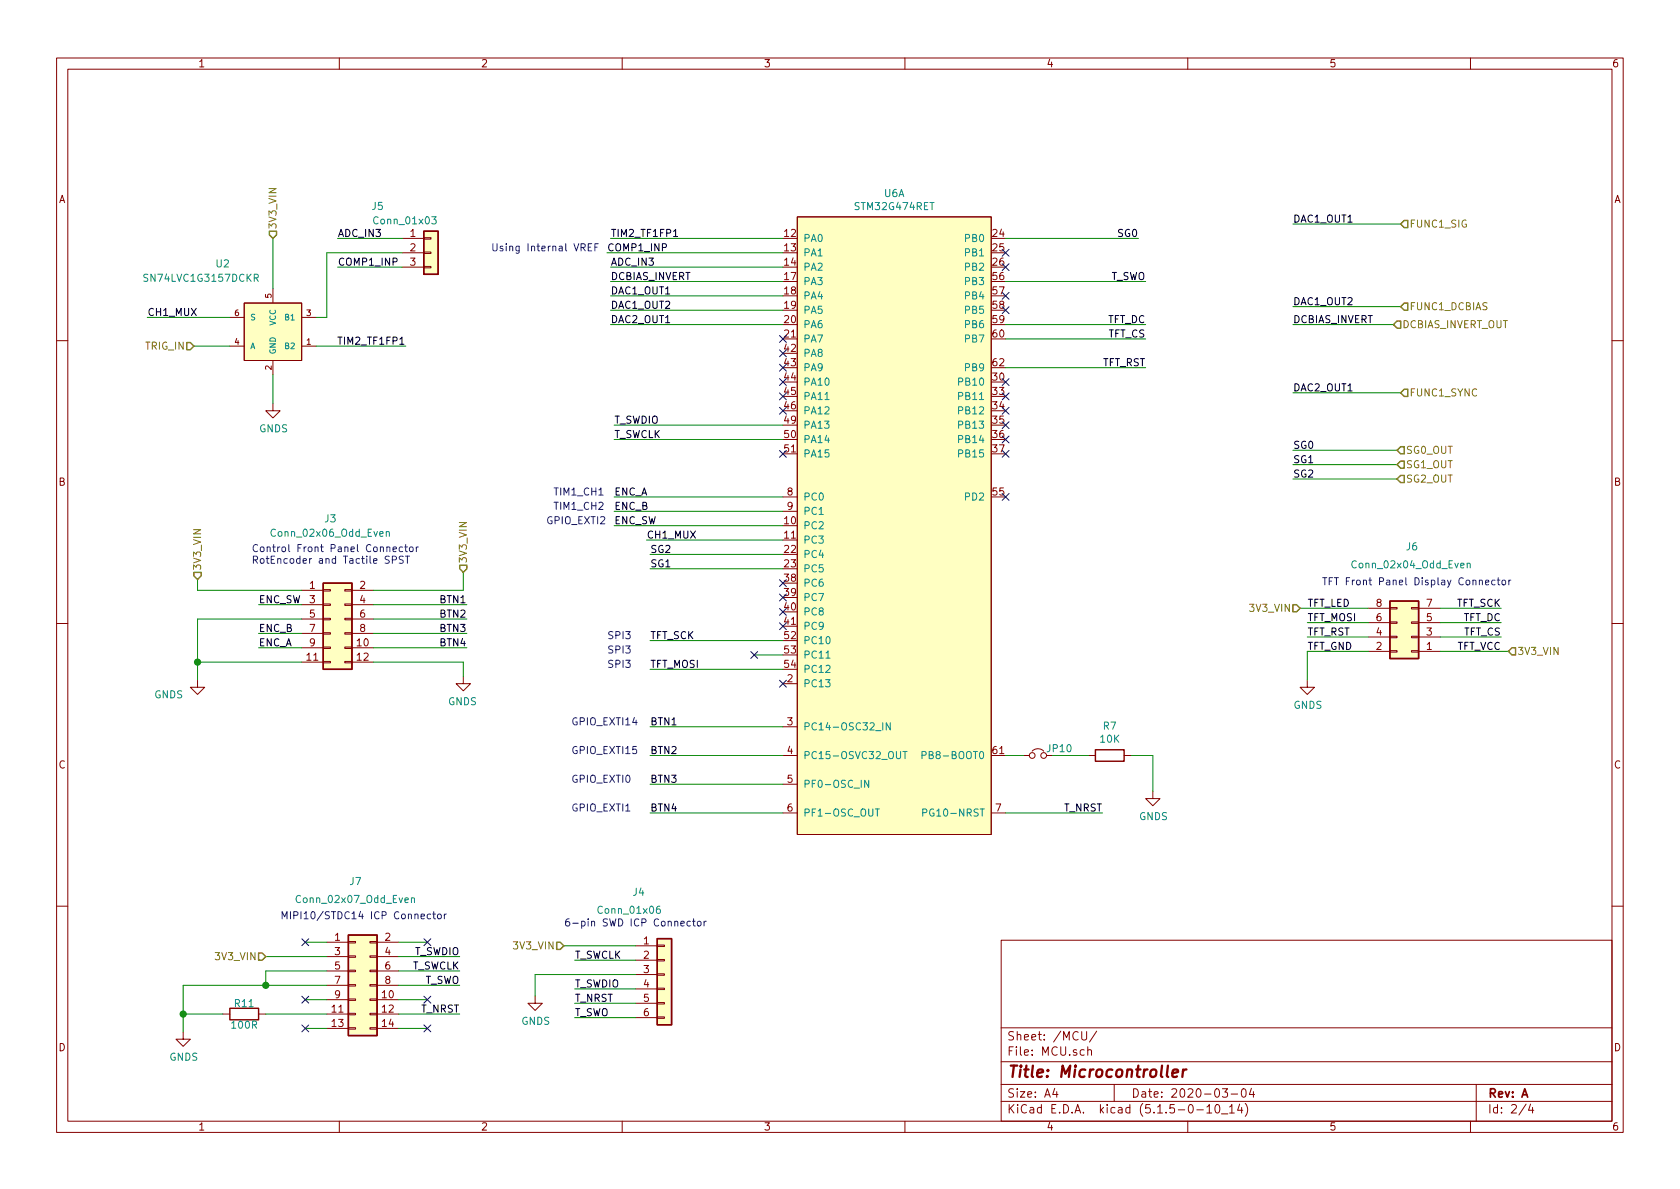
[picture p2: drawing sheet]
<svg xmlns="http://www.w3.org/2000/svg" width="297mm" height="210mm" viewBox="0 0 297 210" stroke-linecap="round" stroke-linejoin="round" font-family="sans-serif">
<g fill="none" stroke="#840000" stroke-width=".18">
<path d="M10 10.3h277v189.9h-277zM12 12.2h273v186.1h-273zM60 10.3v1.9M110 10.3v1.9M160 10.3v1.9M210 10.3v1.9M260 10.3v1.9M141 38.3h34.3v109.3h-34.3zM40.6 56.1h2.6M43.2 53.6h10.1v10.1h-10.1zM48.3 51v2.6M53.3 56.1h2.6"/>
<path d="M71.1 42.2h3.8M71.1 44.7h3.8M71.1 47.2h3.8M74.9 47.1h1.3v.3h-1.3zM74.9 42h1.3v.3h-1.3zM74.9 44.6h1.3v.2h-1.3zM10 60.2h2M40.6 61.2h2.6M48.3 71.4v1.2h1.2l-1.2 1.3-1.3-1.3h1.3M48.3 63.7v2.6M53.3 61.2h2.6M285 60.2h2"/>
<path d="M138.4 87.9h2.6M138.4 90.4h2.6M10 110.3h2M53.3 104.4h3.8M53.3 114.5h3.8M53.3 117.1h3.8M53.3 106.9h3.8M53.3 109.5h3.8M53.3 112h3.8M57.1 114.4h1.3v.3h-1.3zM57.1 117h1.3v.2h-1.3zM57.1 111.9h1.3v.2h-1.3z"/>
<path d="M57.1 106.8h1.3v.3h-1.3zM57.1 104.3h1.3v.2h-1.3zM57.1 109.3h1.3v.3h-1.3zM61 114.4h1.2v.3h-1.2zM61 117h1.2v.2h-1.2zM61 111.9h1.2v.2h-1.2zM61 106.8h1.2v.3h-1.2zM61 104.3h1.2v.2h-1.2zM61 109.3h1.2v.3h-1.2zM62.2 104.4h3.8M62.2 114.5h3.8M62.2 117.1h3.8"/>
<path d="M62.2 106.9h3.8M62.2 109.5h3.8M62.2 112h3.8M81.9 119.6v1.3h-1.3l1.3 1.3 1.3-1.3h-1.3M241.9 115.2h3.8M241.9 112.6h3.8M241.9 110.1h3.8M241.9 107.6h3.8M245.7 107.4h1.3v.3h-1.3zM245.7 110h1.3v.2h-1.3zM245.7 115.1h1.3v.2h-1.3zM245.7 112.5h1.3v.3h-1.3z"/>
<path d="M249.6 107.4h1.2v.3h-1.2zM249.6 110h1.2v.2h-1.2zM249.6 115.1h1.2v.2h-1.2zM249.6 112.5h1.2v.3h-1.2zM250.8 115.2h3.8M250.8 112.6h3.8M250.8 110.1h3.8M250.8 107.6h3.8M285 110.3h2M34.9 120.3v1.2h1.3l-1.3 1.3-1.2-1.3h1.2M138.4 120.9h2.6M138.4 128.5h2.6"/>
<path d="M138.4 133.6h2.6M138.4 138.7h2.6M181 133.6h1M182.5 132.8a1.41 1.41 0 0 1 2 0M192.4 133.6h1.3M198.8 133.6h1.2M203.8 139.9v1.3h1.3l-1.3 1.3-1.2-1.3h1.2M231.1 120.3v1.2h1.3l-1.3 1.3-1.2-1.3h1.2M138.4 143.8h2.6M175.3 143.8h2.5M10 160.2h2M39.4 179.3h1.2"/>
<path d="M45.7 179.3h1.3M57.8 179.3h3.8M57.8 166.6h3.8M57.8 176.8h3.8M57.8 169.2h3.8M57.8 171.7h3.8M57.8 174.2h3.8M61.6 179.2h1.3v.2h-1.3zM61.6 176.7h1.3v.2h-1.3zM61.6 171.6h1.3v.2h-1.3zM61.6 169h1.3v.3h-1.3zM61.6 166.5h1.3v.2h-1.3z"/>
<path d="M61.6 174.1h1.3v.3h-1.3zM65.4 179.2h1.3v.2h-1.3zM65.4 176.7h1.3v.2h-1.3zM65.4 171.6h1.3v.2h-1.3zM65.4 169h1.3v.3h-1.3zM65.4 166.5h1.3v.2h-1.3zM65.4 174.1h1.3v.3h-1.3zM66.7 179.3h3.8M66.7 166.6h3.8M66.7 176.8h3.8M66.7 169.2h3.8M66.7 171.7h3.8"/>
<path d="M66.7 174.2h3.8M94.6 176.1v1.3h1.3l-1.3 1.3-1.3-1.3h1.3M112.4 167.3h3.8M112.4 169.8h3.8M112.4 172.3h3.8M112.4 174.9h3.8M112.4 177.4h3.8M112.4 180h3.8M116.2 177.3h1.3v.2h-1.3zM116.2 179.8h1.3v.3h-1.3zM116.2 174.7h1.3v.3h-1.3zM116.2 169.7h1.3v.2h-1.3z"/>
<path d="M116.2 167.1h1.3v.3h-1.3zM116.2 172.2h1.3v.3h-1.3zM177 166.3h108v32h-108zM285 160.2h2M32.4 182.5v1.3h1.3l-1.3 1.2-1.3-1.2h1.3M57.8 181.9h3.8M60 198.3v1.9M61.6 181.7h1.3v.3h-1.3zM65.4 181.7h1.3v.3h-1.3zM66.7 181.9h3.8M110 198.3v1.9M160 198.3v1.9"/>
<path d="M177 194.8h108M177 191.8h108M177 187.8h108M177 181.8h108M186.5 192.5l-.4 1h1M186.8 193v1M191.3 182.4v1.2l.3 .3h.2l.3-.3v-1.2M192.3 185.7h.1a.37 .37 0 0 1 .6 .1v.8M192.3 185.1v1.5M193.9 182.3l-1.3 2M197 191.8v3M210 198.3v1.9"/>
<path d="M211.6 196.3h1.2M213.4 195.8l.4-.5v1.5M213.4 196.8h.8M215 195.4l.3-.1a.94 .94 0 0 1 0 1.5 .8 .8 0 0 1-.6-.6 .8 .8 0 0 1 .3-.8zM216 197h1.1M216.1 192.5h.9l-.4 .6 .4 .1v.7l-.2 .1-.7-.1M217.4 195.8l.4-.5v1.5M217.4 196.8h.8M217.7 193.5h1.1M219.2 195.2l-.4 1.1h.9M219.5 195.8v1M219.6 192.7l.4-.2a.94 .94 0 0 1 0 1.5 .82 .82 0 0 1-.4-1.3z"/>
<path d="M220.2 195.1a1.71 1.71 0 0 1 0 2.3M221.3 192.5l-.4 1h.9M221.6 193v1M260 198.3v1.9M261 191.8v6.5M269.8 195.2l-1.2 2M270.6 195.2l-.3 1.1h.9M271 195.8v1"/>
<circle cx="182.5" cy="133.6" r=".51"/>
<circle cx="184.5" cy="133.6" r=".51"/>
</g>
<path d="M207.3 189.8l1-.2-.1-.4-.5-.1-.4 .3v.9l.2 .1 .6-.1M209.2 189.1l-.2 1.3M209.8 189.1a.55 .55 0 0 0-.7 .4" fill="none" stroke="#840000" stroke-width=".41"/>
<g fill="#ffffc2" stroke="#ffffc2" stroke-width=".18">
<path d="M141 38.3h34.3v109.3h-34.3z"/>
<path d="M43.2 53.6h10.1v10.1h-10.1z"/>
<path d="M57.1 103.1h5.1v15.3h-5.1z"/>
<path d="M116.2 166h2.5v15.2h-2.5z"/>
<path d="M74.9 40.9h2.6v7.6h-2.6z"/>
<path d="M61.6 165.3h5.1v17.8h-5.1z"/>
<path d="M245.7 106.3h5.1v10.2h-5.1z"/>
</g>
<g fill="none" stroke="#008484" stroke-width=".18">
<path d="M76.3 38.3h.8l-.4 .5 .4 .1-.1 .6-.5 .1-.2-.1M45 49.1h.6v-.5l-.2-.1h-.4v1.3M45.3 49.1l.4 .7M145.9 70.7h.7M68.3 94.1l.2-.1 .3 .1v.7M68.3 94v.8M259.4 99.7l.2-.1h.3v.8M259.4 99.6v.8M146 116.4h.8M153.6 138v1.2l-.7-1.2v1.2M156.1 127.8v1.3M157.4 127.8v1.3l-.7-1.3v1.3"/>
<path d="M159.6 132.9h.8M160 132.9v1.3M163 133.5l.7-.1v-.4l-.7-.1v1.3M72.7 158.9l.2-.1h.3l.1 .8M72.7 158.8v.8M154.8 143h.7M155.1 143v1.3M163.1 143.7h.7l.1-.2-.1-.3-.2-.2h-.5v1.3M116.7 160.2l-.4 .1a.87 .87 0 0 0 0 1.2l.4-.1v-.5l-.4-.2-.2 .3"/>
</g>
<path d="M74.9 40.9h2.6v7.6h-2.6zM57.1 103.1h5.1v15.3h-5.1zM245.7 106.3h5.1v10.2h-5.1zM193.7 132.6h5.1v2h-5.1zM40.6 178.3h5.1v2h-5.1zM61.6 165.3h5.1v17.8h-5.1zM116.2 166h2.5v15.2h-2.5z" fill="none" stroke="#840000" stroke-width=".25"/>
<g fill="none" stroke="#008400" stroke-width=".18">
<path d="M228.6 39.6h19M26 56.1h14.6M48.3 42.2v8.8M59.7 42.2h11.4M59.7 47.2h11.4M71.1 44.7h-13.3v11.4h-1.9M107.3 44.7h31.1M107.9 49.8h30.5M107.9 42.2h30.5M107.9 47.2h30.5M107.9 57.4h30.5M107.9 52.3h30.5"/>
<path d="M107.9 54.9h30.5M177.8 49.8h24.8M177.8 42.2h23.5M177.8 59.9h24.8M177.8 57.4h24.8M228.6 57.4h17.8M228.6 54.2h19M34.3 61.2h6.3M48.3 66.3v5.1M55.9 61.2h15.9M108.6 75.2h29.8M108.6 77.7h29.8"/>
<path d="M177.8 65h24.8M228.6 79.6h18.4M228.6 69.5h19M108.6 87.9h29.8M108.6 90.4h29.8M108.6 93h29.8M114.3 95.5h24.1M114.9 98h23.5M228.6 82.2h18.4M228.6 84.7h18.4M34.9 102.5v1.9h18.4M34.9 117.1h18.4"/>
<path d="M45.7 114.5h7.6M45.7 112h7.6M45.7 106.9h7.6M53.3 109.5h-18.4v10.8M66 109.5h16.5M66 117.1h15.9v2.5M66 114.5h16.5M66 112h16.5M66 106.9h16.5M81.9 101.2v3.2h-15.9M114.9 100.6h23.5M114.9 113.3h23.5"/>
<path d="M114.9 118.4h23.5M133.3 115.8h5.1M229.9 107.6h12M231.1 112.6h10.8M231.1 110.1h10.8M241.9 115.2h-10.8v5.1M254.6 112.6h10.8M254.6 115.2h12.1M254.6 110.1h10.8M254.6 107.6h10.8M114.9 138.7h23.5M114.9 133.6h23.5"/>
<path d="M114.9 128.5h23.5M177.8 133.6h3.2M186.1 133.6h6.3M200 133.6h3.8v6.3M114.9 143.8h23.5M177.8 143.8h17.1M32.4 179.3h7M47 169.2h10.8M47 179.3h10.8M54 166.6h3.8M54 176.8h3.8M57.8 171.7h-10.8v2.5"/>
<path d="M57.8 174.2h-25.4v8.3M70.5 166.6h5.1M70.5 169.2h10.8M70.5 171.7h10.8M70.5 176.8h5.1M70.5 174.2h10.8M70.5 179.3h10.8M99.7 167.3h12.7M101.6 169.8h10.8M101.6 174.9h10.8M101.6 177.4h10.8M101.6 180h10.8"/>
<path d="M112.4 172.3h-17.8v3.8M54 181.9h3.8M70.5 181.9h5.1"/>
</g>
<g fill="none" stroke="#848400" stroke-width=".25">
<path d="M248.3 39h.6v1.3h-.6l-.7-.7zM47.6 40.9h1.3v.6l-.6 .7-.7-.7zM247 56.8h.6v1.2h-.6l-.6-.6zM248.3 53.6h.6v1.3h-.6l-.7-.7zM33 60.6h.7l.6 .6-.6 .6h-.7zM247.6 79h.7v1.3h-.7l-.6-.7zM248.3 68.8h.6v1.3h-.6l-.7-.6zM81.3 99.9h1.2v.7l-.6 .6-.6-.6zM247.6 81.5h.7v1.3h-.7l-.6-.6zM247.6 84.1h.7v1.2h-.7l-.6-.6zM34.3 101.2h1.3v.6l-.7 .7-.6-.7zM228.6 106.9h.6l.7 .7-.7 .6h-.6z"/>
<path d="M267.3 114.5h.7v1.3h-.7l-.6-.6zM45.7 168.5h.7l.6 .7-.6 .6h-.7zM98.4 166.6h.7l.6 .7-.6 .6h-.7z"/>
</g>
<path d="M59.7 59.6h.8M119.1 41.8h.7" fill="none" stroke="#000" stroke-width=".18"/>
<g fill="none" stroke="#0000c2" stroke-width=".18">
<path d="M87.1 43.1v1l.3 .3 .4-.1 .1-.2v-1M88.9 43.6l-.3-.1-.2 .2 .1 .2 .4 .1v.3h-.5M105.8 43.1h-.6v1.3M68.8 98.4l-.4-.1-.3 .2v.3l.6 .3 .1 .3-.2 .2h-.5M69.4 99h.6l.1-.2-.1-.3-.2-.2h-.4v1.3M69.5 97.1l.6-.1-.1-.2-.3-.1-.2 .2v.6h.5M71.2 96.8l-.4-.1-.2 .2 .1 .6h.5M71.3 98.4l-.5-.1-.2 .2 .1 .4 .5 .2 .1 .3-.2 .2h-.5M71.6 96.7h.4M71.7 98.3h.7M71.7 96.3v1.1l.3 .2M72 98.3v1.3"/>
<path d="M72.5 96.8l.3-.1 .2 .1-.1 .7-.3 .1-.2-.3zM73.6 96.7v.9M74 96.7l-.4 .2M105.9 87.5h.7M262.7 103l.5-.1v-.3h-.4l-.1 .2v.6h.5M264.3 102.6h-.3l-.3 .2 .2 .6h.4M264.7 102.6h.5M264.9 102.2v1l.3 .2M265.6 102.7l.2-.1 .4 .1v.5l-.1 .2h-.3l-.2-.1zM266.8 102.6v.8M267.1 102.6h-.2l-.1 .2M76.1 161.7l-.3-.1-.3 .3 .2 .5h.4"/>
<path d="M76.5 161.6h.5M76.7 161.2v1.1l.3 .2M77.5 161.7l.3-.1 .2 .3-.1 .5-.3 .1-.3-.3zM78.6 161.6v.9M78.9 161.6l-.3 .3M120.4 163.3l.6-.1-.1-.2-.3-.1-.2 .2v.6h.5M122.1 163l-.4-.1-.2 .2 .1 .6h.5M122.4 162.9h.5M122.6 162.5v1.1l.3 .1M123.4 163l.3-.1 .2 .1 .1 .5-.2 .2h-.3l-.2-.1zM124.5 162.9v.8M124.9 162.9l-.4 .2"/>
</g>
<g fill="#008400" stroke="#008400" stroke-width=".25">
<circle cx="34.9" cy="117.1" r=".51"/>
<circle cx="47" cy="174.2" r=".51"/>
<circle cx="32.4" cy="179.3" r=".51"/>
</g>
<g fill="none" stroke="#000084" stroke-width=".18">
<path d="M137.8 59.3l1.2 1.2M139 59.3l-1.2 1.2M177.2 54.2l1.2 1.3M177.2 51.7l1.2 1.2M177.2 46.6l1.2 1.2M177.2 44.1l1.2 1.2M178.4 54.2l-1.2 1.3M178.4 51.7l-1.2 1.2M178.4 46.6l-1.2 1.2M178.4 44.1l-1.2 1.2M137.8 64.4l1.2 1.2M137.8 66.9l1.2 1.3"/>
<path d="M137.8 79.6l1.2 1.3M137.8 69.5l1.2 1.2M137.8 72l1.2 1.2M137.8 61.9l1.2 1.2M139 64.4l-1.2 1.2M139 66.9l-1.2 1.3M139 79.6l-1.2 1.3M139 69.5l-1.2 1.2M139 72l-1.2 1.2M139 61.9l-1.2 1.2M177.2 79.6l1.2 1.3M177.2 77.1l1.2 1.2"/>
<path d="M177.2 74.6l1.2 1.2M177.2 72l1.2 1.2M177.2 69.5l1.2 1.2M177.2 66.9l1.2 1.3M178.4 79.6l-1.2 1.3M178.4 77.1l-1.2 1.2M178.4 74.6l-1.2 1.2M178.4 72l-1.2 1.2M178.4 69.5l-1.2 1.2M178.4 66.9l-1.2 1.3M177.2 87.3l1.2 1.2M178.4 87.3l-1.2 1.2"/>
<path d="M132.7 115.2l1.3 1.2M134 115.2l-1.3 1.2M137.8 107.6l1.2 1.2M137.8 110.1l1.2 1.2M137.8 102.5l1.2 1.2M137.8 105l1.2 1.3M139 110.1l-1.2 1.2M139 107.6l-1.2 1.2M139 102.5l-1.2 1.2M139 105l-1.2 1.3M137.8 120.3l1.2 1.2M139 120.3l-1.2 1.2"/>
<path d="M53.4 166l1.2 1.2M53.4 176.2l1.2 1.2M54.6 166l-1.2 1.2M54.6 176.2l-1.2 1.2M75 176.2l1.2 1.2M75 166l1.2 1.2M76.2 176.2l-1.2 1.2M76.2 166l-1.2 1.2M53.4 181.2l1.2 1.3M54.6 181.2l-1.2 1.3M75 181.2l1.2 1.3M76.2 181.2l-1.2 1.3"/>
</g>
<text font-size="2.8" fill="#840000" x="178" y="190.5">Title: Microcontroller</text>
<g font-size="2.1" fill="#840000">
<text x="178" y="184">Sheet: /MCU/</text>
<text x="178" y="186.7">File: MCU.sch</text>
<text x="178" y="196.9">KiCad E.D.A. kicad (5.1.5-0-10_14)</text>
<text x="178" y="194.1">Size: A4</text>
<text x="200" y="194.1">Date: 2020-03-04</text>
<text x="263" y="194.1">Rev: A</text>
<text x="263" y="196.9">Id: 2/4</text>
</g>
<g font-size="1.8" fill="#840000">
<text x="35" y="11.9">1</text>
<text x="85" y="11.9">2</text>
<text x="135" y="11.9">3</text>
<text x="185" y="11.9">4</text>
<text x="235" y="11.9">5</text>
<text x="285" y="11.9">6</text>
<text x="10.4" y="35.9">A</text>
<text x="285.4" y="35.9">A</text>
<text x="72.5" y="41.9">1</text>
<text x="138.7" y="41.9">12</text>
<text x="175.6" y="41.9">24</text>
<text x="72.5" y="44.4">2</text>
<text x="72.5" y="47">3</text>
<text x="138.7" y="44.4">13</text>
<text x="138.7" y="47">14</text>
<text x="175.6" y="44.4">25</text>
<text x="175.6" y="47">26</text>
<text x="138.7" y="49.5">17</text>
<text x="138.7" y="52.1">18</text>
<text x="175.6" y="49.5">56</text>
<text x="175.6" y="52.1">57</text>
<text x="138.7" y="54.6">19</text>
<text x="138.7" y="57.1">20</text>
<text x="138.7" y="59.7">21</text>
<text x="175.6" y="54.6">58</text>
<text x="175.6" y="57.1">59</text>
<text x="175.6" y="59.7">60</text>
<text x="138.7" y="62.2">42</text>
<text x="138.7" y="64.8">43</text>
<text x="175.6" y="64.8">62</text>
<text x="138.7" y="67.3">44</text>
<text x="138.7" y="69.8">45</text>
<text x="175.6" y="67.3">30</text>
<text x="175.6" y="69.8">33</text>
<text x="138.7" y="72.4">46</text>
<text x="138.7" y="74.9">49</text>
<text x="138.7" y="77.5">50</text>
<text x="175.6" y="72.4">34</text>
<text x="175.6" y="74.9">35</text>
<text x="175.6" y="77.5">36</text>
<text x="138.7" y="80">51</text>
<text x="175.6" y="80">37</text>
<text x="10.4" y="85.9">B</text>
<text x="139.2" y="87.6">8</text>
<text x="175.6" y="87.6">55</text>
<text x="285.4" y="85.9">B</text>
<text x="138.7" y="92.7">10</text>
<text x="138.7" y="95.2">11</text>
<text x="139.2" y="90.2">9</text>
<text x="138.7" y="97.8">22</text>
<text x="138.7" y="100.3">23</text>
<text x="54.8" y="104.1">1</text>
<text x="54.8" y="106.7">3</text>
<text x="63.7" y="104.1">2</text>
<text x="63.7" y="106.7">4</text>
<text x="138.7" y="102.9">38</text>
<text x="138.7" y="105.4">39</text>
<text x="138.7" y="107.9">40</text>
<text x="243.4" y="107.3">8</text>
<text x="252.2" y="107.3">7</text>
<text x="54.8" y="109.2">5</text>
<text x="54.8" y="111.8">7</text>
<text x="63.7" y="109.2">6</text>
<text x="63.7" y="111.8">8</text>
<text x="138.7" y="110.5">41</text>
<text x="138.7" y="113">52</text>
<text x="243.4" y="112.4">4</text>
<text x="243.4" y="109.8">6</text>
<text x="252.2" y="112.4">3</text>
<text x="252.2" y="109.8">5</text>
<text x="54.3" y="116.8">11</text>
<text x="54.8" y="114.3">9</text>
<text x="63.2" y="114.3">10</text>
<text x="63.2" y="116.8">12</text>
<text x="138.7" y="115.6">53</text>
<text x="138.7" y="118.1">54</text>
<text x="243.4" y="114.9">2</text>
<text x="252.2" y="114.9">1</text>
<text x="139.2" y="120.6">2</text>
<text x="139.2" y="128.3">3</text>
<text x="10.4" y="135.9">C</text>
<text x="139.2" y="133.3">4</text>
<text x="175.6" y="133.3">61</text>
<text x="285.4" y="135.9">C</text>
<text x="139.2" y="138.4">5</text>
<text x="139.2" y="143.5">6</text>
<text x="176" y="143.5">7</text>
<text x="59.2" y="166.4">1</text>
<text x="68.1" y="166.4">2</text>
<text x="113.8" y="167">1</text>
<text x="59.2" y="168.9">3</text>
<text x="59.2" y="171.4">5</text>
<text x="59.2" y="174">7</text>
<text x="68.1" y="168.9">4</text>
<text x="68.1" y="171.4">6</text>
<text x="68.1" y="174">8</text>
<text x="113.8" y="169.5">2</text>
<text x="113.8" y="172.1">3</text>
<text x="58.7" y="179.1">11</text>
<text x="59.2" y="176.5">9</text>
<text x="67.6" y="176.5">10</text>
<text x="67.6" y="179.1">12</text>
<text x="113.8" y="174.6">4</text>
<text x="113.8" y="177.2">5</text>
<text x="113.8" y="179.7">6</text>
<text x="10.4" y="185.9">D</text>
<text x="58.7" y="181.6">13</text>
<text x="67.6" y="181.6">14</text>
<text x="285.4" y="185.9">D</text>
<text x="35" y="199.9">1</text>
<text x="85" y="199.9">2</text>
<text x="135" y="199.9">3</text>
<text x="185" y="199.9">4</text>
<text x="235" y="199.9">5</text>
<text x="285" y="199.9">6</text>
</g>
<g font-size="1.8" fill="#008484">
<text x="156.4" y="34.8">U6A</text>
<text x="65.8" y="37.1">J5</text>
<text x="66.4" y="39.7">Conn_01x03</text>
<text x="151.3" y="37.2">STM32G474RET</text>
<text x="38.3" y="47.3">U2</text>
<text x="142" y="42.8">PA0</text>
<text x="142" y="45.3">PA1</text>
<text x="142" y="47.9">PA2</text>
<text x="170.8" y="42.8">PB0</text>
<text x="170.8" y="45.3">PB1</text>
<text x="170.8" y="47.9">PB2</text>
<text x="25.9" y="49.8">SN74LVC1G3157DCKR</text>
<text x="142" y="50.4">PA3</text>
<text x="142" y="53">PA4</text>
<text x="170.8" y="50.4">PB3</text>
<text x="170.8" y="53">PB4</text>
<text x="142" y="55.5">PA5</text>
<text x="142" y="58">PA6</text>
<text x="170.8" y="55.5">PB5</text>
<text x="170.8" y="58">PB6</text>
<text x="142" y="60.6">PA7</text>
<text x="142" y="63.1">PA8</text>
<text x="142" y="65.7">PA9</text>
<text x="170.8" y="60.6">PB7</text>
<text x="170.8" y="65.7">PB9</text>
<text x="142" y="68.2">PA10</text>
<text x="142" y="70.7">PA11</text>
<text x="169.8" y="68.2">PB10</text>
<text x="169.8" y="70.7">PB11</text>
<text x="45.8" y="76.4">GNDS</text>
<text x="142" y="73.3">PA12</text>
<text x="142" y="75.8">PA13</text>
<text x="169.8" y="73.3">PB12</text>
<text x="169.8" y="75.8">PB13</text>
<text x="142" y="78.4">PA14</text>
<text x="142" y="80.9">PA15</text>
<text x="169.8" y="78.4">PB14</text>
<text x="169.8" y="80.9">PB15</text>
<text x="142" y="88.5">PC0</text>
<text x="170.8" y="88.5">PD2</text>
<text x="48.4" y="94.9">Conn_02x06_Odd_Even</text>
<text x="57.5" y="92.4">J3</text>
<text x="142" y="93.6">PC2</text>
<text x="142" y="91.1">PC1</text>
<text x="142" y="96.1">PC3</text>
<text x="142" y="98.7">PC4</text>
<text x="142" y="101.2">PC5</text>
<text x="239.5" y="100.5">Conn_02x04_Odd_Even</text>
<text x="248.7" y="97.3">J6</text>
<text x="142" y="103.8">PC6</text>
<text x="142" y="106.3">PC7</text>
<text x="142" y="108.8">PC8</text>
<text x="142" y="111.4">PC9</text>
<text x="142" y="113.9">PC10</text>
<text x="142" y="116.5">PC11</text>
<text x="142" y="119">PC12</text>
<text x="27.3" y="123.5">GNDS</text>
<text x="79.2" y="124.7">GNDS</text>
<text x="142" y="121.5">PC13</text>
<text x="228.7" y="125.3">GNDS</text>
<text x="142" y="129.2">PC14-OSC32_IN</text>
<text x="194.6" y="131.3">10K</text>
<text x="195.1" y="129">R7</text>
<text x="142" y="134.2">PC15-OSVC32_OUT</text>
<text x="164.1" y="134.2">PB8-BOOT0</text>
<text x="185.2" y="133">JP10</text>
<text x="142" y="139.3">PF0-OSC_IN</text>
<text x="142" y="144.4">PF1-OSC_OUT</text>
<text x="164.3" y="144.4">PG10-NRST</text>
<text x="201.4" y="145">GNDS</text>
<text x="52.8" y="159.7">Conn_02x07_Odd_Even</text>
<text x="61.9" y="156.5">J7</text>
<text x="106" y="161.6">Conn_01x06</text>
<text x="112" y="158.4">J4</text>
<text x="41.6" y="178.1">R11</text>
<text x="41.1" y="181.9">100R</text>
<text x="92.2" y="181.2">GNDS</text>
<text x="30" y="187.6">GNDS</text>
</g>
<g font-size="1.8" fill="#848400">
<text x="48.9" y="40.6" transform="rotate(-90 48.9 40.6)">3V3_VIN</text>
<text x="249.2" y="40.3">FUNC1_SIG</text>
<text x="247.9" y="58">DCBIAS_INVERT_OUT</text>
<text x="249.2" y="54.9">FUNC1_DCBIAS</text>
<text x="25.8" y="61.8">TRIG_IN</text>
<text x="249.2" y="70.1">FUNC1_SYNC</text>
<text x="248.5" y="80.3">SG0_OUT</text>
<text x="248.5" y="82.8">SG1_OUT</text>
<text x="248.5" y="85.3">SG2_OUT</text>
<text x="35.6" y="101" transform="rotate(-90 35.6 101)">3V3_VIN</text>
<text x="82.5" y="99.7" transform="rotate(-90 82.5 99.7)">3V3_VIN</text>
<text x="221.3" y="108.2">3V3_VIN</text>
<text x="268.2" y="115.8">3V3_VIN</text>
<text x="91.1" y="167.9">3V3_VIN</text>
<text x="38.4" y="169.8">3V3_VIN</text>
</g>
<g font-size="1.8">
<text x="59.7" y="41.9">ADC_IN3</text>
<text x="107.9" y="41.9">TIM2_TF1FP1</text>
<text x="197.8" y="41.9">SG0</text>
<text x="228.6" y="39.4">DAC1_OUT1</text>
<text x="59.7" y="47">COMP1_INP</text>
<text x="107.3" y="44.4">COMP1_INP</text>
<text x="107.9" y="47">ADC_IN3</text>
<text x="107.9" y="49.5">DCBIAS_INVERT</text>
<text x="107.9" y="52.1">DAC1_OUT1</text>
<text x="196.3" y="49.5">T_SWO</text>
<text x="228.6" y="54">DAC1_OUT2</text>
<text x="26" y="55.9">CH1_MUX</text>
<text x="107.9" y="57.1">DAC2_OUT1</text>
<text x="107.9" y="54.6">DAC1_OUT2</text>
<text x="195.8" y="57.1">TFT_DC</text>
<text x="195.9" y="59.7">TFT_CS</text>
<text x="228.6" y="57.1">DCBIAS_INVERT</text>
<text x="60.4" y="61">TIM2_TF1FP1</text>
<text x="194.8" y="64.8">TFT_RST</text>
<text x="228.6" y="69.2">DAC2_OUT1</text>
<text x="108.6" y="77.5">T_SWCLK</text>
<text x="108.6" y="74.9">T_SWDIO</text>
<text x="228.6" y="81.9">SG1</text>
<text x="228.6" y="79.4">SG0</text>
<text x="108.6" y="87.6">ENC_A</text>
<text x="228.6" y="84.4">SG2</text>
<text x="108.6" y="92.7">ENC_SW</text>
<text x="108.6" y="90.2">ENC_B</text>
<text x="114.3" y="95.2">CH1_MUX</text>
<text x="114.9" y="97.8">SG2</text>
<text x="114.9" y="100.3">SG1</text>
<text x="45.7" y="106.7">ENC_SW</text>
<text x="77.9" y="106.7">BTN1</text>
<text x="231.1" y="107.3">TFT_LED</text>
<text x="257.5" y="107.3">TFT_SCK</text>
<text x="45.7" y="111.8">ENC_B</text>
<text x="77.9" y="109.2">BTN2</text>
<text x="77.9" y="111.8">BTN3</text>
<text x="114.9" y="113">TFT_SCK</text>
<text x="231.1" y="109.8">TFT_MOSI</text>
<text x="231.1" y="112.4">TFT_RST</text>
<text x="258.6" y="109.8">TFT_DC</text>
<text x="258.7" y="112.4">TFT_CS</text>
<text x="45.7" y="114.3">ENC_A</text>
<text x="77.9" y="114.3">BTN4</text>
<text x="114.9" y="118.1">TFT_MOSI</text>
<text x="231.1" y="114.9">TFT_GND</text>
<text x="257.5" y="114.9">TFT_VCC</text>
<text x="114.9" y="128.3">BTN1</text>
<text x="114.9" y="133.3">BTN2</text>
<text x="114.9" y="138.4">BTN3</text>
<text x="114.9" y="143.5">BTN4</text>
<text x="188.1" y="143.5">T_NRST</text>
<text x="72.7" y="171.4">T_SWCLK</text>
<text x="73.2" y="168.9">T_SWDIO</text>
<text x="75" y="174">T_SWO</text>
<text x="101.6" y="169.5">T_SWCLK</text>
<text x="74.4" y="179.1">T_NRST</text>
<text x="101.6" y="177.2">T_NRST</text>
<text x="101.6" y="179.7">T_SWO</text>
<text x="101.6" y="174.6">T_SWDIO</text>
</g>
<g font-size="1.8" fill="#0000c2">
<text x="89.1" y="44.4">Using Internal VREF</text>
<text x="97.8" y="87.6">TIM1_CH1</text>
<text x="96.5" y="92.7">GPIO_EXTI2</text>
<text x="97.8" y="90.2">TIM1_CH2</text>
<text x="44.4" y="97.6">Control Front Panel Connector</text>
<text x="44.4" y="99.7">RotEncoder and Tactile SPST</text>
<text x="233.7" y="103.5">TFT Front Panel Display Connector</text>
<text x="107.3" y="113">SPI3</text>
<text x="107.3" y="118.1">SPI3</text>
<text x="107.3" y="115.6">SPI3</text>
<text x="101" y="128.3">GPIO_EXTI14</text>
<text x="101" y="133.3">GPIO_EXTI15</text>
<text x="101" y="138.4">GPIO_EXTI0</text>
<text x="101" y="143.5">GPIO_EXTI1</text>
<text x="49.5" y="162.6">MIPI10/STDC14 ICP Connector</text>
<text x="99.7" y="163.8">6-pin SWD ICP Connector</text>
</g>
<g font-size="1.4" fill="#840000">
<text x="48" y="52.7" transform="rotate(-90 48 52.7)">5</text>
<text x="41.5" y="55.9">6</text>
<text x="54.2" y="55.9">3</text>
<text x="41.5" y="61">4</text>
<text x="48" y="65.4" transform="rotate(-90 48 65.4)">2</text>
<text x="54.2" y="61">1</text>
</g>
<g font-size="1.4" fill="#008484">
<text x="44.2" y="56.6">S</text>
<text x="48.8" y="57.6" transform="rotate(-90 48.8 57.6)">VCC</text>
<text x="50.5" y="56.6">B1</text>
<text x="44.2" y="61.7">A</text>
<text x="48.8" y="62.7" transform="rotate(-90 48.8 62.7)">GND</text>
<text x="50.5" y="61.7">B2</text>
</g>
</svg>
